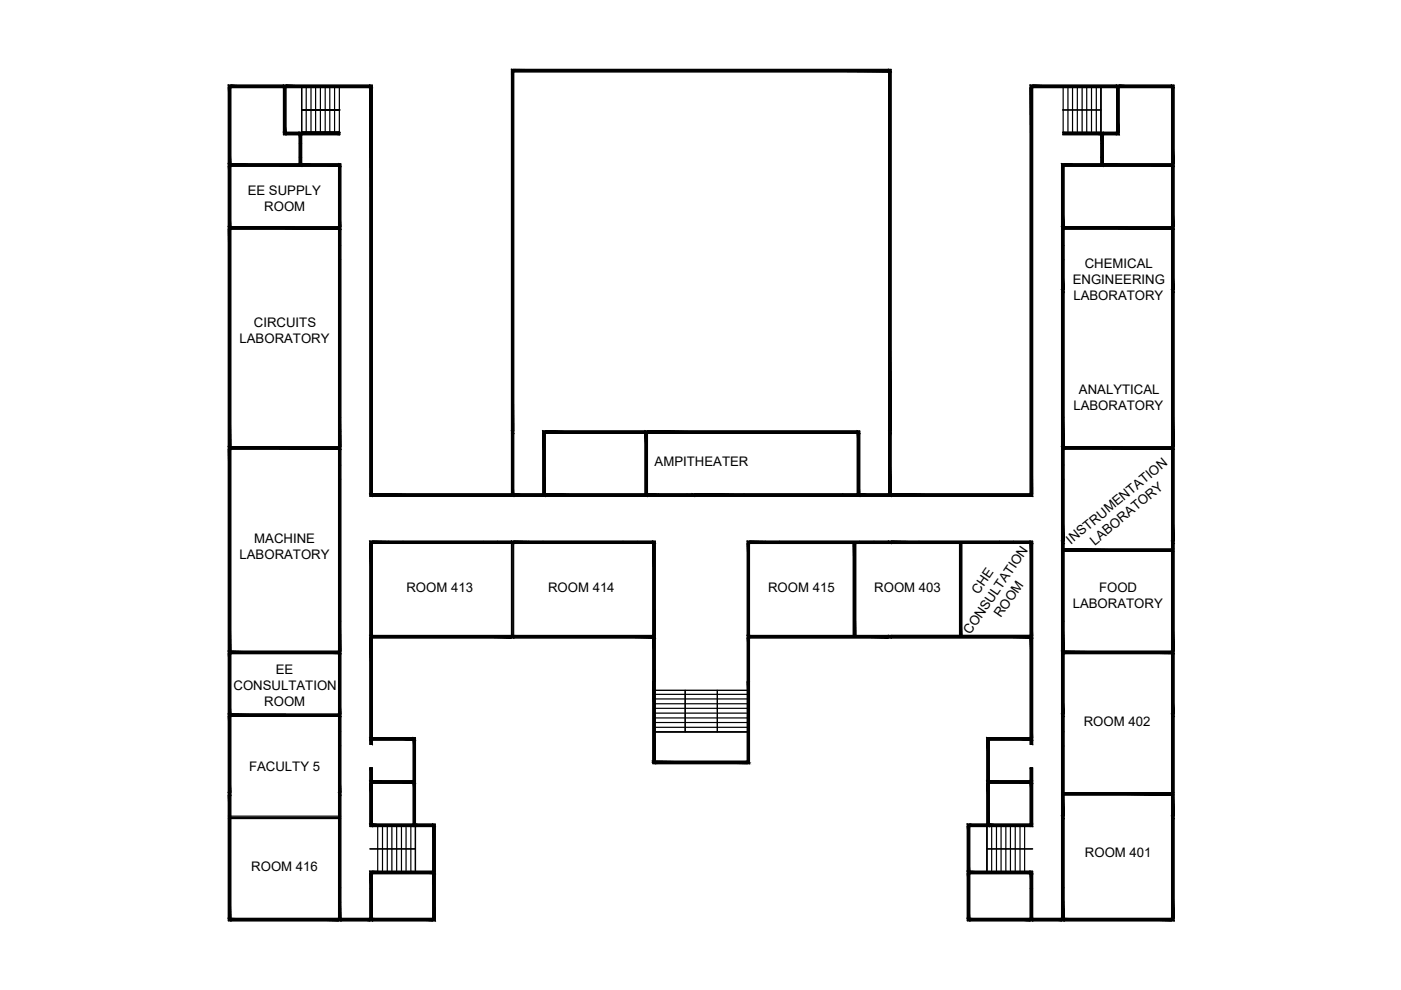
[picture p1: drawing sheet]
<svg xmlns="http://www.w3.org/2000/svg" width="297mm" height="210mm" viewBox="0 0 297 210" stroke-linecap="round" stroke-linejoin="round" font-family="sans-serif">
<!-- layer: 4 - 4C -->
<g fill="none" stroke="#000" stroke-width=".25">
<path d="M72 18.3v.3M48.7 35h23.3M72 34.7v160.3M72 28.1v.5M248.7 35h-23.4v160M48.7 48.3h23.3M225.3 48.3h23.4M48.7 95h23.3M225.3 95h23.4M78.7 115h60v20h-60zM108.7 105h80M108.7 115v20"/>
<path d="M158.7 115h60v20h-60zM180.9 115.2h.5v19.5h-.5zM203.4 115.2h.5v19.5h-.5zM225.3 116.7h23.4M78.7 135v22.8M138.7 135v26.7h20v-26.7M188.9 134.7h29.5M218.7 135v22.8M225.3 138.3h23.4M48.9 151.4h22.9v.5h-22.9zM78.7 156.7h9.1v18.3M218.7 156.7h-9.2v18.3"/>
<path d="M48.7 173.3h23.3M78.7 175h13.3v20h-43.3v-176.7h30v86.7h30v-90h80v90h30v-86.7h30v176.7h-43.4v-20h13.4M78.7 162.8v12.4M78.7 165.8h9.1M209.5 165.8h9.2M218.7 162.8v12.4M225.3 168.3h23.4M78.7 184.7v10.3M78.7 185h13.3M205.3 185h13.4M218.7 184.7v10.3"/>
</g>
<!-- layer: hatches -->
<g fill="#000" stroke="#000" stroke-width=".21">
<path d="M48.4 18.1l.5 .5v-.5zM48.4 18.1l.5 .5h-.5z"/>
<path d="M48.4 18.6l.5 16.1v-16.1zM48.4 18.6l.5 16.1h-.5z"/>
<path d="M48.9 18.1l11.2 .5v-.5zM48.9 18.1l11.2 .5h-11.2z"/>
<path d="M60.1 18.1l.5 .5v-.5zM60.1 18.1l.5 .5h-.5z"/>
<path d="M60.1 18.6l.5 9.5v-9.5zM60.1 18.6l.5 9.5h-.5z"/>
<path d="M60.6 18.1l17.8 .5v-.5zM60.6 18.1l17.8 .5h-17.8z"/>
<path d="M78.4 18.1l.5 .5v-.5zM78.4 18.1l.5 .5h-.5z"/>
<path d="M78.4 18.6l.5 86.1v-86.1zM78.4 18.6l.5 86.1h-.5z"/>
<path d="M108.4 14.7l.5 .5v-.5zM108.4 14.7l.5 .5h-.5z"/>
<path d="M108.4 15.2l.5 76.2v-76.2zM108.4 15.2l.5 76.2h-.5z"/>
<path d="M108.9 14.7l79.5 .5v-.5zM108.9 14.7l79.5 .5h-79.5z"/>
<path d="M188.4 14.7l.5 .5v-.5zM188.4 14.7l.5 .5h-.5z"/>
<path d="M188.4 15.2l.5 76.2v-76.2zM188.4 15.2l.5 76.2h-.5z"/>
<path d="M218.4 18.1l.5 .5v-.5zM218.4 18.1l.5 .5h-.5z"/>
<path d="M218.4 18.6l.5 86.1v-86.1zM218.4 18.6l.5 86.1h-.5z"/>
<path d="M218.9 18.1l17.9 .5v-.5zM218.9 18.1l17.9 .5h-17.9z"/>
<path d="M236.8 18.1l.5 .5v-.5zM236.8 18.1l.5 .5h-.5z"/>
<path d="M236.8 18.6l.5 9.5v-9.5zM236.8 18.6l.5 9.5h-.5z"/>
<path d="M237.3 18.1l11.1 .5v-.5zM237.3 18.1l11.1 .5h-11.1z"/>
<path d="M248.4 18.1l.5 .5v-.5zM248.4 18.1l.5 .5h-.5z"/>
<path d="M248.4 18.6l.5 16.1v-16.1zM248.4 18.6l.5 16.1h-.5z"/>
<path d="M48.4 34.7l.5 .5v-.5zM48.4 34.7l.5 .5h-.5z"/>
<path d="M48.4 35.2l.5 12.9v-12.9zM48.4 35.2l.5 12.9h-.5z"/>
<path d="M60.1 28.1l.5 .5v-.5zM60.1 28.1l.5 .5h-.5z"/>
<path d="M60.6 28.1l2.8 .5v-.5zM60.6 28.1l2.8 .5h-2.8z"/>
<path d="M48.9 34.7l14.5 .5v-.5zM48.9 34.7l14.5 .5h-14.5z"/>
<path d="M63.4 28.1l.6 .5v-.5zM63.4 28.1l.6 .5h-.6z"/>
<path d="M63.4 28.6l.6 6.1v-6.1zM63.4 28.6l.6 6.1h-.6z"/>
<path d="M63.4 34.7l.6 .5v-.5zM63.4 34.7l.6 .5h-.6z"/>
<path d="M64 34.7l7.8 .5v-.5zM64 34.7l7.8 .5h-7.8z"/>
<path d="M64 28.1l8 .5v-.5zM64 28.1l8 .5h-8z"/>
<path d="M71.8 34.7l.4 .5v-.5zM71.8 34.7l.4 .5h-.4z"/>
<path d="M71.8 35.2l.4 12.9v-12.9zM71.8 35.2l.4 12.9h-.4z"/>
<path d="M225.1 34.7l.5 .5v-.5zM225.1 34.7l.5 .5h-.5z"/>
<path d="M225.1 35.2l.5 12.9v-12.9zM225.1 35.2l.5 12.9h-.5z"/>
<path d="M225.3 28.1l8.1 .5v-.5zM225.3 28.1l8.1 .5h-8.1z"/>
<path d="M225.6 34.7l7.8 .5v-.5zM225.6 34.7l7.8 .5h-7.8z"/>
<path d="M233.4 28.1l.5 .5v-.5zM233.4 28.1l.5 .5h-.5z"/>
<path d="M233.4 28.6l.5 6.1v-6.1zM233.4 28.6l.5 6.1h-.5z"/>
<path d="M233.4 34.7l.5 .5v-.5zM233.4 34.7l.5 .5h-.5z"/>
<path d="M233.9 28.1l2.9 .5v-.5zM233.9 28.1l2.9 .5h-2.9z"/>
<path d="M236.8 28.1l.5 .5v-.5zM236.8 28.1l.5 .5h-.5z"/>
<path d="M233.9 34.7l14.5 .5v-.5zM233.9 34.7l14.5 .5h-14.5z"/>
<path d="M248.4 34.7l.5 .5v-.5zM248.4 34.7l.5 .5h-.5z"/>
<path d="M248.4 35.2l.5 12.9v-12.9zM248.4 35.2l.5 12.9h-.5z"/>
<path d="M48.4 48.1l.5 .5v-.5zM48.4 48.1l.5 .5h-.5z"/>
<path d="M48.4 48.6l.5 46.1v-46.1zM48.4 48.6l.5 46.1h-.5z"/>
<path d="M48.9 48.1l22.9 .2v-.2zM48.9 48.1l22.9 .2h-22.9z"/>
<path d="M48.9 48.3l22.9 .3v-.3zM48.9 48.3l22.9 .3h-22.9z"/>
<path d="M71.8 48.1l.4 .5v-.5zM71.8 48.1l.4 .5h-.4z"/>
<path d="M71.8 48.6l.4 46.1v-46.1zM71.8 48.6l.4 46.1h-.4z"/>
<path d="M225.1 48.1l.5 .5v-.5zM225.1 48.1l.5 .5h-.5z"/>
<path d="M225.1 48.6l.5 12.8v-12.8zM225.1 48.6l.5 12.8h-.5z"/>
<path d="M225.6 48.1l22.8 .2v-.2zM225.6 48.1l22.8 .2h-22.8z"/>
<path d="M225.6 48.3l22.8 .3v-.3zM225.6 48.3l22.8 .3h-22.8z"/>
<path d="M248.4 48.1l.5 .5v-.5zM248.4 48.1l.5 .5h-.5z"/>
<path d="M248.4 48.6l.5 12.8v-12.8zM248.4 48.6l.5 12.8h-.5z"/>
<path d="M225.1 61.4l.5 .5v-.5zM225.1 61.4l.5 .5h-.5z"/>
<path d="M225.1 61.9l.5 32.8v-32.8zM225.1 61.9l.5 32.8h-.5z"/>
<path d="M248.4 61.4l.5 .5v-.5zM248.4 61.4l.5 .5h-.5z"/>
<path d="M248.4 61.9l.5 32.8v-32.8zM248.4 61.9l.5 32.8h-.5z"/>
<path d="M48.4 94.7l.5 .5v-.5zM48.4 94.7l.5 .5h-.5z"/>
<path d="M48.4 95.2l.5 42.9v-42.9zM48.4 95.2l.5 42.9h-.5z"/>
<path d="M48.9 94.7l22.9 .3v-.3zM48.9 94.7l22.9 .3h-22.9z"/>
<path d="M48.9 95l22.9 .2v-.2zM48.9 95l22.9 .2h-22.9z"/>
<path d="M71.8 94.7l.4 .5v-.5zM71.8 94.7l.4 .5h-.4z"/>
<path d="M71.8 95.2l.4 42.9v-42.9zM71.8 95.2l.4 42.9h-.4z"/>
<path d="M108.4 91.4l.5 .5v-.5zM108.4 91.4l.5 .5h-.5z"/>
<path d="M108.4 91.9l.5 12.8v-12.8zM108.4 91.9l.5 12.8h-.5z"/>
<path d="M115.1 91.4l.5 .5v-.5zM115.1 91.4l.5 .5h-.5z"/>
<path d="M115.1 91.9l.5 12.8v-12.8zM115.1 91.9l.5 12.8h-.5z"/>
<path d="M115.6 91.4l21.2 .5v-.5zM115.6 91.4l21.2 .5h-21.2z"/>
<path d="M136.8 91.4l.5 .5v-.5zM136.8 91.4l.5 .5h-.5z"/>
<path d="M136.8 91.9l.5 12.8v-12.8zM136.8 91.9l.5 12.8h-.5z"/>
<path d="M137.3 91.4l44.5 .5v-.5zM137.3 91.4l44.5 .5h-44.5z"/>
<path d="M181.8 91.4l.5 .5v-.5zM181.8 91.4l.5 .5h-.5z"/>
<path d="M181.8 91.9l.5 12.8v-12.8zM181.8 91.9l.5 12.8h-.5z"/>
<path d="M188.4 91.4l.3 .5v-.5zM188.4 91.4l.3 .5h-.3z"/>
<path d="M188.4 91.9l.3 12.8v-12.8zM188.4 91.9l.3 12.8h-.3z"/>
<path d="M188.7 91.4l.2 .5v-.5zM188.7 91.4l.2 .5h-.2z"/>
<path d="M188.7 91.9l.2 12.8v-12.8zM188.7 91.9l.2 12.8h-.2z"/>
<path d="M225.1 94.7l.5 .5v-.5zM225.1 94.7l.5 .5h-.5z"/>
<path d="M225.1 95.2l.5 19.6v-19.6zM225.1 95.2l.5 19.6h-.5z"/>
<path d="M225.6 94.7l22.8 .3v-.3zM225.6 94.7l22.8 .3h-22.8z"/>
<path d="M225.6 95l22.8 .2v-.2zM225.6 95l22.8 .2h-22.8z"/>
<path d="M248.4 94.7l.5 .5v-.5zM248.4 94.7l.5 .5h-.5z"/>
<path d="M248.4 95.2l.5 19.6v-19.6zM248.4 95.2l.5 19.6h-.5z"/>
<path d="M78.4 115.2l.5 19.5v-19.5zM78.4 115.2l.5 19.5h-.5z"/>
<path d="M78.4 104.7l.5 .5v-.5zM78.4 104.7l.5 .5h-.5z"/>
<path d="M78.4 114.8l.5 .4v-.4zM78.4 114.8l.5 .4h-.5z"/>
<path d="M78.9 104.7l29.5 .5v-.5zM78.9 104.7l29.5 .5h-29.5z"/>
<path d="M78.9 114.8l29.5 .4v-.4zM78.9 114.8l29.5 .4h-29.5z"/>
<path d="M108.4 104.7l.5 .5v-.5zM108.4 104.7l.5 .5h-.5z"/>
<path d="M108.4 114.8l.5 .4v-.4zM108.4 114.8l.5 .4h-.5z"/>
<path d="M108.9 104.7l6.2 .5v-.5zM108.9 104.7l6.2 .5h-6.2z"/>
<path d="M115.1 104.7l.5 .5v-.5zM115.1 104.7l.5 .5h-.5z"/>
<path d="M115.6 104.7l21.2 .5v-.5zM115.6 104.7l21.2 .5h-21.2z"/>
<path d="M136.8 104.7l.5 .5v-.5zM136.8 104.7l.5 .5h-.5z"/>
<path d="M108.9 114.8l29.5 .4v-.4zM108.9 114.8l29.5 .4h-29.5z"/>
<path d="M138.4 114.8l.5 .4v-.4zM138.4 114.8l.5 .4h-.5z"/>
<path d="M138.4 115.2l.5 19.5v-19.5zM138.4 115.2l.5 19.5h-.5z"/>
<path d="M137.3 104.7l9.5 .5v-.5zM137.3 104.7l9.5 .5h-9.5z"/>
<path d="M146.8 104.7l.5 .5v-.5zM146.8 104.7l.5 .5h-.5z"/>
<path d="M158.4 114.8l.5 .4v-.4zM158.4 114.8l.5 .4h-.5z"/>
<path d="M158.4 115.2l.5 19.5v-19.5zM158.4 115.2l.5 19.5h-.5z"/>
<path d="M180.9 115.2l.3 19.5v-19.5zM180.9 115.2l.3 19.5h-.3z"/>
<path d="M181.2 115.2l.2 19.5v-19.5zM181.2 115.2l.2 19.5h-.2z"/>
<path d="M147.3 104.7l34.5 .5v-.5zM147.3 104.7l34.5 .5h-34.5z"/>
<path d="M181.8 104.7l.5 .5v-.5zM181.8 104.7l.5 .5h-.5z"/>
<path d="M182.3 104.7l6.1 .5v-.5zM182.3 104.7l6.1 .5h-6.1z"/>
<path d="M158.9 114.8l29.5 .4v-.4zM158.9 114.8l29.5 .4h-29.5z"/>
<path d="M188.4 104.7l.5 .5v-.5zM188.4 104.7l.5 .5h-.5z"/>
<path d="M188.4 114.8l.5 .4v-.4zM188.4 114.8l.5 .4h-.5z"/>
<path d="M203.4 115.2l.5 19.5v-19.5zM203.4 115.2l.5 19.5h-.5z"/>
<path d="M188.9 104.7l29.5 .5v-.5zM188.9 104.7l29.5 .5h-29.5z"/>
<path d="M188.9 114.8l29.5 .4v-.4zM188.9 114.8l29.5 .4h-29.5z"/>
<path d="M218.4 104.7l.5 .5v-.5zM218.4 104.7l.5 .5h-.5z"/>
<path d="M218.4 114.8l.5 .4v-.4zM218.4 114.8l.5 .4h-.5z"/>
<path d="M218.4 115.2l.5 19.5v-19.5zM218.4 115.2l.5 19.5h-.5z"/>
<path d="M225.1 114.8l.5 .4v-.4zM225.1 114.8l.5 .4h-.5z"/>
<path d="M225.1 115.2l.5 22.9v-22.9zM225.1 115.2l.5 22.9h-.5z"/>
<path d="M225.6 116.4l22.8 .3v-.3zM225.6 116.4l22.8 .3h-22.8z"/>
<path d="M225.6 116.7l22.8 .2v-.2zM225.6 116.7l22.8 .2h-22.8z"/>
<path d="M248.4 114.8l.5 .4v-.4zM248.4 114.8l.5 .4h-.5z"/>
<path d="M248.4 115.2l.5 22.9v-22.9zM248.4 115.2l.5 22.9h-.5z"/>
<path d="M48.4 138.1l.5 .5v-.5zM48.4 138.1l.5 .5h-.5z"/>
<path d="M48.4 138.6l.5 12.8v-12.8zM48.4 138.6l.5 12.8h-.5z"/>
<path d="M48.9 138.1l22.9 .5v-.5zM48.9 138.1l22.9 .5h-22.9z"/>
<path d="M71.8 138.1l.4 .5v-.5zM71.8 138.1l.4 .5h-.4z"/>
<path d="M71.8 138.6l.4 12.8v-12.8zM71.8 138.6l.4 12.8h-.4z"/>
<path d="M78.4 134.7l.5 .5v-.5zM78.4 134.7l.5 .5h-.5z"/>
<path d="M78.4 135.2l.5 21.2v-21.2zM78.4 135.2l.5 21.2h-.5z"/>
<path d="M78.9 134.7l29.5 .5v-.5zM78.9 134.7l29.5 .5h-29.5z"/>
<path d="M108.4 134.7l.5 .5v-.5zM108.4 134.7l.5 .5h-.5z"/>
<path d="M108.9 134.7l29.5 .5v-.5zM108.9 134.7l29.5 .5h-29.5z"/>
<path d="M138.4 134.7l.5 .5v-.5zM138.4 134.7l.5 .5h-.5z"/>
<path d="M138.4 135.2l.5 9.3v-9.3zM138.4 135.2l.5 9.3h-.5z"/>
<path d="M158.4 134.7l.5 .5v-.5zM158.4 134.7l.5 .5h-.5z"/>
<path d="M158.4 135.2l.5 9.3v-9.3zM158.4 135.2l.5 9.3h-.5z"/>
<path d="M158.9 134.7l29.5 .5v-.5zM158.9 134.7l29.5 .5h-29.5z"/>
<path d="M188.4 134.7l.5 .5v-.5zM188.4 134.7l.5 .5h-.5z"/>
<path d="M188.9 134.7l29.5 .5v-.5zM188.9 134.7l29.5 .5h-29.5z"/>
<path d="M218.4 134.7l.5 .5v-.5zM218.4 134.7l.5 .5h-.5z"/>
<path d="M218.4 135.2l.5 21.2v-21.2zM218.4 135.2l.5 21.2h-.5z"/>
<path d="M225.1 138.1l.5 .5v-.5zM225.1 138.1l.5 .5h-.5z"/>
<path d="M225.1 138.6l.5 12.8v-12.8zM225.1 138.6l.5 12.8h-.5z"/>
<path d="M225.6 138.1l22.8 .2v-.2zM225.6 138.1l22.8 .2h-22.8z"/>
<path d="M225.6 138.3l22.8 .3v-.3zM225.6 138.3l22.8 .3h-22.8z"/>
<path d="M248.4 138.1l.5 .5v-.5zM248.4 138.1l.5 .5h-.5z"/>
<path d="M248.4 138.6l.5 12.8v-12.8zM248.4 138.6l.5 12.8h-.5z"/>
<path d="M48.4 151.4l.5 .5v-.5zM48.4 151.4l.5 .5h-.5z"/>
<path d="M48.4 151.9l.5 16.1v-16.1zM48.4 151.9l.5 16.1h-.5z"/>
<path d="M48.9 151.4l22.9 .5v-.5zM48.9 151.4l22.9 .5h-22.9z"/>
<path d="M71.8 151.4l.4 .5v-.5zM71.8 151.4l.4 .5h-.4z"/>
<path d="M71.8 151.9l.4 16.1v-16.1zM71.8 151.9l.4 16.1h-.4z"/>
<path d="M78.4 156.4l.5 .5v-.5zM78.4 156.4l.5 .5h-.5z"/>
<path d="M78.4 156.9l.5 .9v-.9zM78.4 156.9l.5 .9h-.5z"/>
<path d="M78.9 156.4l8.7 .5v-.5zM78.9 156.4l8.7 .5h-8.7z"/>
<path d="M87.6 156.4l.5 .5v-.5zM87.6 156.4l.5 .5h-.5z"/>
<path d="M87.6 156.9l.5 8.7v-8.7zM87.6 156.9l.5 8.7h-.5z"/>
<path d="M138.4 144.5l.5 16.9v-16.9zM138.4 144.5l.5 16.9h-.5z"/>
<path d="M158.4 144.5l.5 16.9v-16.9zM158.4 144.5l.5 16.9h-.5z"/>
<path d="M209.2 156.4l.5 .5v-.5zM209.2 156.4l.5 .5h-.5z"/>
<path d="M209.2 156.9l.5 8.7v-8.7zM209.2 156.9l.5 8.7h-.5z"/>
<path d="M209.7 156.4l8.7 .5v-.5zM209.7 156.4l8.7 .5h-8.7z"/>
<path d="M218.4 156.4l.5 .5v-.5zM218.4 156.4l.5 .5h-.5z"/>
<path d="M218.4 156.9l.5 .9v-.9zM218.4 156.9l.5 .9h-.5z"/>
<path d="M225.1 151.4l.5 .5v-.5zM225.1 151.4l.5 .5h-.5z"/>
<path d="M225.1 151.9l.5 21.1v-21.1zM225.1 151.9l.5 21.1h-.5z"/>
<path d="M248.4 151.4l.5 .5v-.5zM248.4 151.4l.5 .5h-.5z"/>
<path d="M248.4 151.9l.5 21.1v-21.1zM248.4 151.9l.5 21.1h-.5z"/>
<path d="M48.4 168l.5 .6v-.6zM48.4 168l.5 .6h-.5z"/>
<path d="M48.4 168.6l.5 26.1v-26.1zM48.4 168.6l.5 26.1h-.5z"/>
<path d="M71.8 168l.4 .6v-.6zM71.8 168l.4 .6h-.4z"/>
<path d="M71.8 168.6l.4 26.1v-26.1zM71.8 168.6l.4 26.1h-.4z"/>
<path d="M78.4 162.8l.5 2.8v-2.8zM78.4 162.8l.5 2.8h-.5z"/>
<path d="M78.4 165.6l.5 .5v-.5zM78.4 165.6l.5 .5h-.5z"/>
<path d="M78.4 166.1l.5 8.6v-8.6zM78.4 166.1l.5 8.6h-.5z"/>
<path d="M78.4 174.7l.5 .5v-.5zM78.4 174.7l.5 .5h-.5z"/>
<path d="M78.9 165.6l8.7 .5v-.5zM78.9 165.6l8.7 .5h-8.7z"/>
<path d="M78.9 174.7l8.7 .5v-.5zM78.9 174.7l8.7 .5h-8.7z"/>
<path d="M87.6 165.6l.5 .5v-.5zM87.6 165.6l.5 .5h-.5z"/>
<path d="M87.6 166.1l.5 8.6v-8.6zM87.6 166.1l.5 8.6h-.5z"/>
<path d="M87.6 174.7l.5 .5v-.5zM87.6 174.7l.5 .5h-.5z"/>
<path d="M88.1 174.7l3.7 .5v-.5zM88.1 174.7l3.7 .5h-3.7z"/>
<path d="M91.8 174.7l.5 .5v-.5zM91.8 174.7l.5 .5h-.5z"/>
<path d="M91.8 175.2l.5 9.5v-9.5zM91.8 175.2l.5 9.5h-.5z"/>
<path d="M138.4 161.4l.5 .3v-.3zM138.4 161.4l.5 .3h-.5z"/>
<path d="M138.4 161.7l.5 .2v-.2zM138.4 161.7l.5 .2h-.5z"/>
<path d="M138.9 161.4l19.5 .3v-.3zM138.9 161.4l19.5 .3h-19.5z"/>
<path d="M138.9 161.7l19.5 .2v-.2zM138.9 161.7l19.5 .2h-19.5z"/>
<path d="M158.4 161.4l.5 .3v-.3zM158.4 161.4l.5 .3h-.5z"/>
<path d="M158.4 161.7l.5 .2v-.2zM158.4 161.7l.5 .2h-.5z"/>
<path d="M205.1 174.7l.5 .5v-.5zM205.1 174.7l.5 .5h-.5z"/>
<path d="M205.1 175.2l.5 9.5v-9.5zM205.1 175.2l.5 9.5h-.5z"/>
<path d="M205.6 174.7l3.6 .5v-.5zM205.6 174.7l3.6 .5h-3.6z"/>
<path d="M209.2 165.6l.5 .5v-.5zM209.2 165.6l.5 .5h-.5z"/>
<path d="M209.2 166.1l.5 8.6v-8.6zM209.2 166.1l.5 8.6h-.5z"/>
<path d="M209.2 174.7l.5 .5v-.5zM209.2 174.7l.5 .5h-.5z"/>
<path d="M209.7 165.6l8.7 .5v-.5zM209.7 165.6l8.7 .5h-8.7z"/>
<path d="M209.7 174.7l8.7 .5v-.5zM209.7 174.7l8.7 .5h-8.7z"/>
<path d="M218.4 162.8l.5 2.8v-2.8zM218.4 162.8l.5 2.8h-.5z"/>
<path d="M218.4 165.6l.5 .5v-.5zM218.4 165.6l.5 .5h-.5z"/>
<path d="M218.4 166.1l.5 8.6v-8.6zM218.4 166.1l.5 8.6h-.5z"/>
<path d="M218.4 174.7l.5 .5v-.5zM218.4 174.7l.5 .5h-.5z"/>
<path d="M225.1 173l.5 .6v-.6zM225.1 173l.5 .6h-.5z"/>
<path d="M225.1 173.6l.5 21.1v-21.1zM225.1 173.6l.5 21.1h-.5z"/>
<path d="M225.6 168l22.8 .3v-.3zM225.6 168l22.8 .3h-22.8z"/>
<path d="M225.6 168.3l22.8 .3v-.3zM225.6 168.3l22.8 .3h-22.8z"/>
<path d="M248.4 173l.5 .6v-.6zM248.4 173l.5 .6h-.5z"/>
<path d="M248.4 173.6l.5 21.1v-21.1zM248.4 173.6l.5 21.1h-.5z"/>
<path d="M48.4 194.7l.5 .5v-.5zM48.4 194.7l.5 .5h-.5z"/>
<path d="M48.9 194.7l22.9 .5v-.5zM48.9 194.7l22.9 .5h-22.9z"/>
<path d="M71.8 194.7l.4 .5v-.5zM71.8 194.7l.4 .5h-.4z"/>
<path d="M72.2 194.7l6.2 .5v-.5zM72.2 194.7l6.2 .5h-6.2z"/>
<path d="M78.4 194.7l.5 .5v-.5zM78.4 194.7l.5 .5h-.5z"/>
<path d="M78.4 184.7l.5 .5v-.5zM78.4 184.7l.5 .5h-.5z"/>
<path d="M78.4 185.2l.5 9.5v-9.5zM78.4 185.2l.5 9.5h-.5z"/>
<path d="M78.9 194.7l12.9 .5v-.5zM78.9 194.7l12.9 .5h-12.9z"/>
<path d="M78.9 184.7l12.9 .5v-.5zM78.9 184.7l12.9 .5h-12.9z"/>
<path d="M91.8 184.7l.5 .5v-.5zM91.8 184.7l.5 .5h-.5z"/>
<path d="M91.8 185.2l.5 9.5v-9.5zM91.8 185.2l.5 9.5h-.5z"/>
<path d="M91.8 194.7l.5 .5v-.5zM91.8 194.7l.5 .5h-.5z"/>
<path d="M205.1 184.7l.5 .5v-.5zM205.1 184.7l.5 .5h-.5z"/>
<path d="M205.1 185.2l.5 9.5v-9.5zM205.1 185.2l.5 9.5h-.5z"/>
<path d="M205.1 194.7l.5 .5v-.5zM205.1 194.7l.5 .5h-.5z"/>
<path d="M205.6 184.7l12.8 .5v-.5zM205.6 184.7l12.8 .5h-12.8z"/>
<path d="M205.6 194.7l12.8 .5v-.5zM205.6 194.7l12.8 .5h-12.8z"/>
<path d="M218.4 184.7l.5 .5v-.5zM218.4 184.7l.5 .5h-.5z"/>
<path d="M218.4 185.2l.5 9.5v-9.5zM218.4 185.2l.5 9.5h-.5z"/>
<path d="M218.4 194.7l.5 .5v-.5zM218.4 194.7l.5 .5h-.5z"/>
<path d="M218.9 194.7l6.2 .5v-.5zM218.9 194.7l6.2 .5h-6.2z"/>
<path d="M225.1 194.7l.5 .5v-.5zM225.1 194.7l.5 .5h-.5z"/>
<path d="M225.6 194.7l22.8 .5v-.5zM225.6 194.7l22.8 .5h-22.8z"/>
<path d="M248.4 194.7l.5 .5v-.5zM248.4 194.7l.5 .5h-.5z"/>
</g>
<!-- layer: 4 - 4Z -->
<g fill="none" stroke="#000" stroke-width=".25">
<path d="M48.4 18.6h30.5M48.9 18.1v177.1M60.1 18.1v10.5h11.9M60.6 18.1v10.5M64 18.6v16.6M78.4 18.1v87.1h140.5v-87.1M108.4 15.2h80.5M108.9 14.7v90.5M188.4 14.7v90.5M218.4 18.6h30.5M233.4 18.6v16.6M236.8 18.1v10.5"/>
<path d="M237.3 18.1v10.5h-12M248.4 18.1v177.1M48.4 34.7h23.8v160.5M48.4 35.2h23.8M60.1 28.1h11.9M63.4 28.1v7.1M63.4 30.4h.6M63.4 33.3h.6M64 23.3h8M71.8 34.7v160.5M225.1 35.2h23.8M225.3 28.1h12"/>
<path d="M225.3 23.3h8.1M225.6 34.7v160.5M233.4 30.4h.5M233.4 33.3h.5M233.9 28.1v7.1M248.9 34.7h-23.8v160.5M48.4 48.1h23.8M48.4 48.6h23.8M71.8 55.1h.4M71.8 52.1h.4M225.1 48.1h23.8M225.1 48.6h23.8"/>
<path d="M225.1 55.1h.5M225.1 52.1h.5M48.4 94.7h23.8M48.4 95.2h23.8M71.8 91.5h.4M71.8 88.5h.4M71.8 98.6h.4M108.4 91.9h.5M108.4 91.4h.5M115.1 91.9h67.2M115.6 91.4v13.8M136.8 91.4v13.8"/>
<path d="M137.3 91.4v13.8M181.8 91.4v13.8M188.4 91.9h.5M188.4 91.4h.5M225.1 94.7h23.8M225.1 95.2h23.8M225.1 91.5h.5M225.1 88.5h.5M225.1 98.6h.5M71.8 101.6h.4M78.4 115.2h60.5M78.4 104.7h140.5"/>
<path d="M78.9 105.2v-87.1h-30.5v177.1h43.9v-20.5h-13.9M78.9 114.8v43h-.5v-43h60.5v47.1M82.5 114.8v.4M85.5 114.8v.4M102.5 114.8v.4M105.5 114.8v.4M108.4 105.2v-90.5h80.5v90.5M108.4 114.8v20.4M108.9 114.8v20.4M112.1 114.8v.4M115.1 105.2v-13.8h67.2v13.8M115.1 114.8v.4"/>
<path d="M132.1 114.8v.4M135.1 114.8v.4M138.4 114.8v47.1h20.5v-47.1M139.6 104.7v.5M145.6 104.7v.5M151.8 104.7v.5M157.8 104.7v.5M158.4 115.2h60.5M162.2 114.8v.4M165.3 114.8v.4M178.7 104.7v.5M181.7 104.7v.5"/>
<path d="M182.3 114.8v.4M185.3 114.8v.4M191.9 114.8v.4M194.9 114.8v.4M211.9 114.8v.4M214.9 114.8v.4M218.4 105.2v-87.1h30.5v177.1h-43.8v-20.5h13.8M218.4 114.8v43h.5v-43h-60.5v47.1M225.1 116.4h23.8M225.1 116.9h23.8M225.1 101.6h.5M48.4 138.1h23.8"/>
<path d="M48.4 138.6h23.8M71.8 131.7h.4M71.8 134.7h.4M78.4 135.2h60.5M78.4 134.7h60.5M158.4 135.2h60.5M158.4 134.7h60.5M225.1 138.1h23.8M225.1 138.6h23.8M225.1 131.7h.5M225.1 134.7h.5M48.4 151.4h12.2"/>
<path d="M48.4 151.9h12.2M71.8 155.1h.4M71.8 158.1h.4M78.4 156.4h9.7v28.3M78.4 156.9h9.7M87.6 156.4v18.8M138.4 144.5h.5M138.9 146.4h19.5M138.9 155.2h19.5M145.3 146.4v8.8M152.1 146.4v8.8M158.4 144.5h.5"/>
<path d="M209.2 156.9h9.7M209.7 156.4v18.8M218.9 156.4h-9.7v28.3M225.1 155.1h.5M225.1 158.1h.5M48.4 173h23.8M48.4 173.6h23.8M78.4 165.6h9.7M78.4 166.1h9.7M78.4 180h9.7M78.9 175.2v-12.4h-.5v12.4h13.9M91.8 174.7v20.5"/>
<path d="M138.4 161.4h20.5M205.1 175.2h13.8v-12.4h-.5v12.4M205.6 174.7v20.5M209.2 165.6h9.7M209.2 166.1h9.7M209.2 180h9.7M225.1 168h23.8M225.1 168.6h23.8M48.4 194.7h43.9M71.8 188.2h.4M71.8 191.2h.4M78.4 185.2h13.9"/>
<path d="M78.4 188.4h.5M78.4 185.4h.5M78.9 184.7v10.5M92.3 184.7h-13.9v10.5M205.1 194.7h43.8M205.1 184.7h13.8v10.5M205.1 185.2h13.8M218.4 184.7v10.5M218.4 188.4h.5M218.4 185.4h.5M225.1 188.2h.5M225.1 191.2h.5"/>
</g>
<!-- layer: stairs -->
<g fill="none" stroke="#000" stroke-width=".25">
<path d="M64 18.6v9.5h8M64.9 18.6v9.5M65.9 18.6v9.5M66.9 18.6v9.5M67.9 18.6v9.5M68.9 18.6v9.5M69.9 18.6v9.5M70.9 18.6v9.5M72 18.6v9.5M225.4 18.6v9.5M226.4 18.6v9.5M227.4 18.6v9.5"/>
<path d="M228.4 18.6v9.5M229.4 18.6v9.5M230.4 18.6v9.5M231.4 18.6v9.5M232.4 18.6v9.5M64 23.3h8h-8M64 23.3h8M225.3 23.3h8.1v-4.7v9.5M233.4 23.3v4.8h-8.1M138.9 146.4h19.5M138.9 155.2h19.5zM138.9 147.2h19.5"/>
<path d="M138.9 148.2h19.5M138.9 149.2h19.5M138.9 150.2h19.5M138.9 151.2h19.5M138.9 152.2h19.5M138.9 153.2h19.5M138.9 154.2h19.5M145.3 146.4v8.8M152.1 146.4v8.8M78.4 180h9.7v-4.8v9.5M80.1 175.2v9.5M81.1 175.2v9.5"/>
<path d="M82.1 175.2v9.5M83.1 175.2v9.5M84.1 175.2v9.5M85.1 175.2v9.5M86.1 175.2v9.5M87.1 175.2v9.5M209.2 175.2v9.5M209.2 180h9.7M210.3 175.2v9.5M211.3 175.2v9.5M212.2 175.2v9.5M213.3 175.2v9.5"/>
<path d="M214.2 175.2v9.5M215.3 175.2v9.5M216.3 175.2v9.5M217.2 175.2v9.5"/>
</g>
<!-- layer: hatches -->
<path d="M203.4 115.2h-44.5h22.3v19.5" fill="none" stroke="#000" stroke-width=".25"/>
<g font-size="2.8">
<text x="52.5" y="41.4">EE SUPPLY</text>
<text x="56" y="44.7">ROOM</text>
<text x="230" y="56.9">CHEMICAL</text>
<text x="227.4" y="60.3">ENGINEERING</text>
<text x="227.6" y="63.7">LABORATORY</text>
<text x="53.8" y="69.4">CIRCUITS</text>
<text x="50.8" y="72.8">LABORATORY</text>
<text x="228.8" y="83.5">ANALYTICAL</text>
<text x="227.6" y="86.9">LABORATORY</text>
<text x="138.8" y="98.7">AMPITHEATER</text>
<text x="50.8" y="118.6">LABORATORY</text>
<text x="53.9" y="115.2">MACHINE</text>
<text x="227.1" y="115.5" transform="rotate(-40 227.1 115.5)">INSTRUMENTATION</text>
<text x="232.1" y="115.7" transform="rotate(-40 232.1 115.7)">LABORATORY</text>
<text x="86.2" y="125.5">ROOM 413</text>
<text x="116.2" y="125.5">ROOM 414</text>
<text x="162.8" y="125.5">ROOM 415</text>
<text x="185.4" y="125.5">ROOM 403</text>
<text x="233" y="125.5">FOOD</text>
<text x="207.5" y="126.2" transform="rotate(-56 207.5 126.2)">CHE</text>
<text x="212.2" y="131.1" transform="rotate(-56 212.2 131.1)">ROOM</text>
<text x="227.4" y="128.9">LABORATORY</text>
<text x="205.7" y="134.6" transform="rotate(-56 205.7 134.6)">CONSULTATION</text>
<text x="58.5" y="142.9">EE</text>
<text x="49.5" y="146.2">CONSULTATION</text>
<text x="56" y="149.6">ROOM</text>
<text x="229.8" y="153.9">ROOM 402</text>
<text x="52.8" y="163.5">FACULTY 5</text>
<text x="53.3" y="184.8">ROOM 416</text>
<text x="230" y="181.8">ROOM 401</text>
</g>
</svg>
